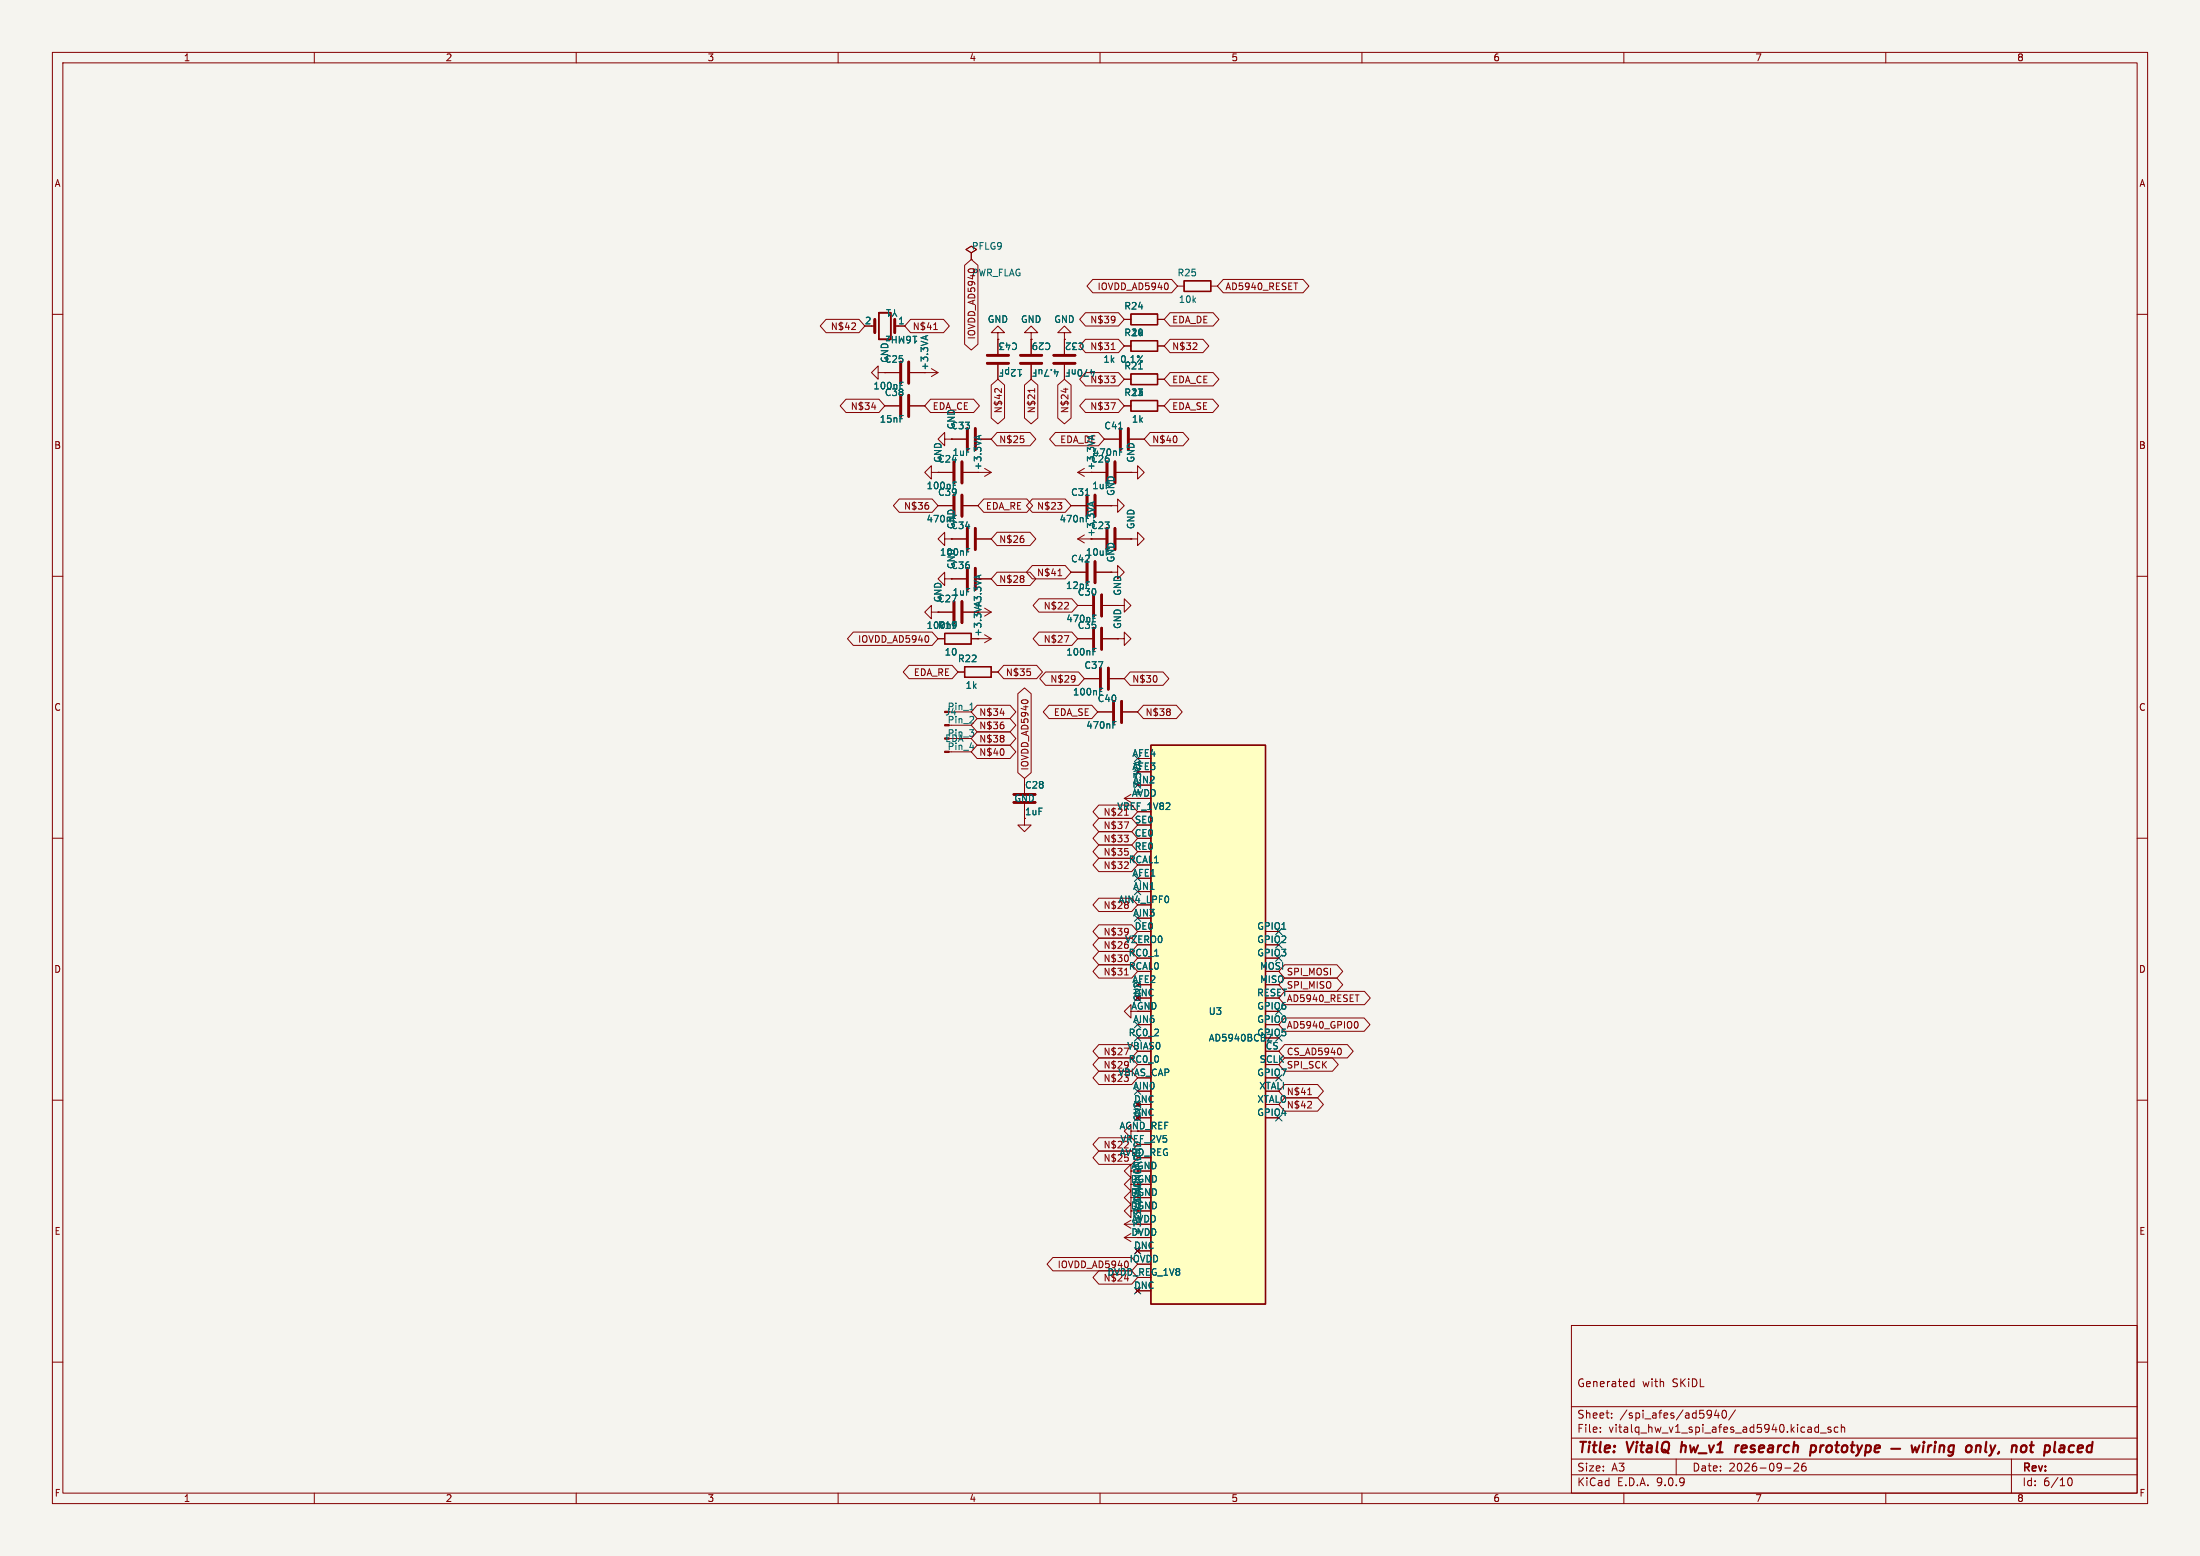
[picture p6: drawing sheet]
<svg xmlns="http://www.w3.org/2000/svg" width="420mm" height="297mm" viewBox="0 0 420 297" stroke-linecap="round" stroke-linejoin="round" font-family="sans-serif">
<path d="M0 0h420v297h-420z" fill="#f5f4ef" stroke="#f5f4ef" stroke-width=".19"/>
<g fill="none" stroke="#840000" stroke-width=".19">
<path d="M10 10h400v277h-400zM12 12h396v273h-396zM60 10v2M110 10v2M160 10v2M210 10v2M260 10v2M310 10v2M360 10v2M185.4 48.3l1-.7-1-.6-1 .6 1 .7v1.2M185.4 49.5h.1M224.8 54.6h1.3"/>
<path d="M231.1 54.6h1.3M10 60h2M166.4 62.2h.6M167.6 71.1v-1.2l-1.2 1.2 1.2 1.3v-1.3h1.3M168.9 71.1h.1M168.9 71.1h2.8M168.9 77.5h2.8M170.8 62.2h1.9M173.7 71.1h5.4M173.7 77.5h2.8M177.8 70.4l1.3 .7M179.1 71.1l-1.3 .8"/>
<path d="M190.5 63.5h1.3l-1.3-1.3-1.3 1.3h1.3v1.3M190.5 64.8h.1M190.5 64.8v2.8M190.5 69.6v2.8M196.8 63.5h1.3l-1.3-1.3-1.2 1.3h1.2v1.3M196.8 64.8h.1M196.8 64.8v2.8M196.8 69.6v2.8M203.2 63.5h1.3l-1.3-1.3-1.3 1.3h1.3v1.3M203.2 64.8h.1M203.2 64.8v2.8M203.2 69.6v2.8"/>
<path d="M214.6 77.5h1.3M214.6 61h1.3M214.6 72.4h1.3M214.6 66h1.3M221 77.5h1.2M221 61h1.2M221 72.4h1.2M221 66h1.2M408 60h2M177.8 90.2v-1.3l-1.3 1.3 1.3 1.2v-1.2h1.3M179.1 90.2h.1M179.1 96.5h2.8"/>
<path d="M179.1 90.2h2.8M180.3 83.8v-1.2l-1.2 1.2 1.2 1.3v-1.3h1.3M181.6 83.8h.1M181.6 83.8h2.8M183.9 96.5h2.8M183.9 90.2h5.3M186.4 83.8h2.8M188 89.4l1.2 .8M189.2 90.2l-1.2 .7M204.5 96.5h2.8M205.7 90.2l1.3 .7M205.7 90.2h5.4"/>
<path d="M207 89.4l-1.3 .8M209.3 96.5h2.8M210.8 83.8h2.8M212.1 96.5h1.3v-1.2l1.2 1.2-1.2 1.3v-1.3M212.1 96.5h.1M213.1 90.2h2.8M215.6 83.8h2.8M215.9 90.2h1.3v-1.3l1.2 1.3-1.2 1.2v-1.2M215.9 90.2h.1M10 110h2M177.8 116.8v-1.2l-1.3 1.2 1.3 1.3v-1.3h1.3M179.1 116.8h.1"/>
<path d="M179.1 116.8h2.8M180.3 110.5v-1.3l-1.2 1.3 1.2 1.3v-1.3h1.3M181.6 110.5h.1M181.6 110.5h2.8M181.6 102.9h2.8M183.9 116.8h5.3M186.4 110.5h2.8M186.4 102.9h2.8M188 116.1l1.2 .7M189.2 116.8l-1.2 .8M205.7 102.9h5.4M205.7 102.9l1.3 .7"/>
<path d="M207 102.1l-1.3 .8M213.1 102.9h2.8M215.9 102.9h1.3v-1.3l1.2 1.3-1.2 1.2v-1.2M215.9 102.9h.1M408 110h2M179.1 121.9h1.2M185.4 121.9h3.8M188 121.2l1.2 .7M189.2 121.9l-1.2 .8M213.4 121.9h1.2v-1.2l1.3 1.2-1.3 1.3v-1.3M213.4 121.9h.1M10 160h2"/>
<path d="M195.6 156.2v1.3h1.2l-1.2 1.3-1.3-1.3h1.3M408 160h2M10 210h2M408 210h2M214.6 233.7l1.3 .7M214.6 233.7h2.6M214.6 236.2l1.3 .8M214.6 236.2h2.6M215.9 223.5v-1.3l-1.3 1.3 1.3 1.3v-1.3h1.3M215.9 228.6v-1.3l-1.3 1.3 1.3 1.3v-1.3h1.3M215.9 226.1v-1.3l-1.3 1.3 1.3 1.2v-1.2h1.3M215.9 231.1v-1.2l-1.3 1.2 1.3 1.3v-1.3h1.3"/>
<path d="M215.9 232.9l-1.3 .8M215.9 235.5l-1.3 .7M300 253h108v32h-108zM10 260h2M300 278.5h108M300 274.5h108M300 268.5h108M305.5 273.2v.2M305.5 272.5v.1M307.7 270.5v.2M307.7 269.8v.1M311.4 264.6h.5"/>
<path d="M311.4 263.8h.5M311.9 263.2v1.5M320 278.5v3M326.4 269.2l.3 .1a1.22 1.22 0 0 1-.3 1.3M326.7 269.8l-.3 .3M327.7 269.1l-.4 1.1h.9M328 269.7v1M328.9 269.3l.2-.1a.8 .8 0 0 1 .5 .7 .8 .8 0 0 1-.5 .8l-.2-.2-.2-.4zM331.3 269.1l-1.3 1.9M342.5 279.4l.6-.1 .2 .1 .1 .3-1 1.1h1M344.7 279.3a.59 .59 0 0 0-.8 .6v.6l.2 .2 .4 .1 .2-.2 .1-.5-.1-.2h-.5l-.3 .2M346.6 273.3h.6"/>
<path d="M346.6 272.5h.6M347.2 271.9v1.5M347.5 273.5h1.2M349.5 272.5l-.3-.1-.3 .2 .1 .2 .5 .2v.3h-.6M350.9 272.5l-.5-.1-.2 .3 .1 .6h.6M351.5 272.5l.2-.1 .4 .1 .1 .9M351.5 271.9v1.5M384 278.5v6.5M408 260h2M60 285v2M110 285v2M160 285v2"/>
<path d="M210 285v2M260 285v2M300 281.5h108M310 285v2M340.7 280.2h1.2M360 285v2M394.7 282.7l.2-.5 .2-.1a.8 .8 0 0 1 .5 .7 .8 .8 0 0 1-.5 .8l-.2-.2-.2-.4"/>
</g>
<g fill="none" stroke="#840000" stroke-width=".4">
<path d="M321.1 275.2l-.2 2M331.4 275.9l-.2 1.3M332 275.9l-.4 .1-.2 .3M345.8 276h.7l.2 .3-.1 .5a.66 .66 0 0 1-1 .3M345.8 275.9l-.3 2M361 276.5h1.8M364.9 275.9l.2 1.3 .5-.9 .3 .9 .6-1.3M367.2 275.9l-.2 1.3M367.3 275.2v.2M368.2 275.9l-.2 1.3M368.7 275.9l-.4 .1-.2 .3M369.4 275.9l-.2 1.3"/>
<path d="M369.5 275.2v.2M370.3 276.1a.49 .49 0 0 1 .9 .1l-.2 1M370.4 275.9l-.2 1.3M373 276a.66 .66 0 0 0-1 .3v.5l.1 .3h.8M373 275.9l-.2 1.6a.6 .6 0 0 1-.9 .3M375.5 276.1a.52 .52 0 0 1 .5-.2 .52 .52 0 0 1 .4 .4l-.1 .5a.55 .55 0 0 1-.5 .4 .55 .55 0 0 1-.5-.4zM377.3 276.1a.49 .49 0 0 1 .8 .1l-.1 1M377.3 275.9l-.2 1.3M379.2 275.2l-.2 1.7 .2 .3M387.5 275.9h.8M387.9 275.2l-.2 1.7v.2l.4 .1M395.1 277.1h.7"/>
<path d="M395.2 276h.8"/>
</g>
<g fill="none" stroke="#840000" stroke-width=".51">
<path d="M167 61v2.5M170.8 61v2.5M172 69.1v4.1M172 75.4v4.1M173.5 69.1v4.1M173.5 75.4v4.1M188.5 69.3h4M188.5 67.8h4M194.8 69.3h4.1M194.8 67.8h4.1M201.2 69.3h4M201.2 67.8h4"/>
<path d="M182.1 88.1v4.1M182.1 94.5v4.1M183.6 88.1v4.1M183.6 94.5v4.1M184.7 81.8v4.1M186.2 81.8v4.1M207.5 94.5v4.1M209 94.5v4.1M211.3 88.1v4.1M212.9 88.1v4.1M213.9 81.8v4.1M215.4 81.8v4.1"/>
<path d="M182.1 114.8v4.1M183.6 114.8v4.1M184.7 100.8v4.1M184.7 108.5v4M186.2 100.8v4.1M186.2 108.5v4M211.3 100.8v4.1M212.9 100.8v4.1"/>
</g>
<g fill="none" stroke="#006464" stroke-width=".19">
<path d="M171.8 73.6h.4M171.8 73h.6M176.7 64.2v.6M177.1 64l-1.3 .5M197.1 71.8h.6M203.5 71.8h.6M203.7 71.2h.4M217.4 70.4h.7M182 92.6h.4M182 92h.6M186.9 83.2v.6M187.3 83.1l-1.3 .4"/>
<path d="M207.2 94.6h.7M208.5 95.9v.6M208.9 95.8l-1.3 .4M213.6 81.9h.7M213.7 86.3h.5M213.7 85.7h.6M184.5 105.3h.4M184.5 104.7h.6M186.9 109.9v.6M187.3 109.8l-1.3 .4"/>
</g>
<path d="M167.8 59.7h2.3v5.1h-2.3z" fill="none" stroke="#840000" stroke-width=".3"/>
<path d="M215.9 59.9h5.1v2.1h-5.1zM226.1 53.6h5v2h-5zM215.9 71.4h5.1v2h-5.1zM215.9 65h5.1v2.1h-5.1zM215.9 76.5h5.1v2h-5.1zM180.3 120.9h5.1v2h-5.1z" fill="none" stroke="#840000" stroke-width=".25"/>
<path d="M219.7 142.2h21.9v106.7h-21.9z" fill="#ffffc2"/>
<path d="M184.1 127.3h5.1v2h-5.1zM219.7 142.2h21.9v106.7h-21.9z" fill="none" stroke="#840000" stroke-width=".25"/>
<g fill="none" stroke="#006464" stroke-width=".19">
<path d="M171.8 73.6h.4M171.8 73h.6M176.7 64.2v.6M177.1 64l-1.3 .5M197.1 71.8h.6M203.5 71.8h.6M203.7 71.2h.4M217.4 70.4h.7M182 92.6h.4M182 92h.6M186.9 83.2v.6M187.3 83.1l-1.3 .4"/>
<path d="M207.2 94.6h.7M208.5 95.9v.6M208.9 95.8l-1.3 .4M213.6 81.9h.7M213.7 86.3h.5M213.7 85.7h.6M184.5 105.3h.4M184.5 104.7h.6M186.9 109.9v.6M187.3 109.8l-1.3 .4M208.7 118h.4M208.7 117.4h.6"/>
<path d="M185.1 138h.8M185.1 135.5h.8M185.8 136.9v.4M208.7 124.4h.4M208.7 123.8h.6M209.9 132h.4M209.9 131.4h.6M212.5 138.3h.4M212.5 137.7h.6M185.1 142.7h.8M220.4 182.5h.8M242.8 197.4l-.9 1.3"/>
</g>
<g fill="none" stroke="#840000" stroke-width=".19">
<path d="M184.1 50.6l1.3-1.1 1.3 1.1v15.1l-1.3 1.1-1.3-1.1zM185.1 51.4h-.2M207.2 59.7h6.3l1.1 1.3-1.1 1.2h-6.3l-1.1-1.2zM208.6 53.3h15.1l1.1 1.3-1.1 1.3h-15.1l-1.1-1.3zM222.9 54.1l.1 .4-.1 .7M223.4 59.7h8.2l1.1 1.3-1.1 1.2h-8.2l-1.2-1.2zM233.5 53.3h15.3l1.1 1.3-1.1 1.3h-15.3l-1.1-1.3zM247 54h.7M157.7 61h6.3l1.1 1.2-1.1 1.3h-6.3l-1.1-1.3zM161.5 76.2h6.3l1.1 1.3-1.1 1.2h-6.3l-1.1-1.2zM162.5 62.9h.8M163.3 61.8v.4"/>
<path d="M166.4 77.7h.8M168.9 71.1h.1M168.9 77.5h2.8M168.9 71.1h2.8M171.4 62.2h1.3M173.7 77.5h2.8M173.7 71.1h2.8M173.8 61h6.3l1.1 1.2-1.1 1.3h-6.3l-1.1-1.3zM177.6 76.2h8.3l1.1 1.3-1.1 1.2h-8.3l-1.1-1.2zM178.2 62.9h.8M189.2 73.5l1.3-1.1 1.3 1.1v6.3l-1.3 1.1-1.3-1.1zM190 74.2h.4"/>
<path d="M190.5 64.8h.1M190.5 64.8v2.8M190.5 69.6v2.8M191.2 74.2v.7M195.6 73.5l1.2-1.1 1.3 1.1v6.3l-1.3 1.1-1.2-1.1zM196.8 64.8h.1M196.8 64.8v2.8M196.8 69.6v2.8M197.5 74.2v.7M201.9 73.5l1.3-1.1 1.3 1.1v6.3l-1.3 1.1-1.3-1.1zM203.2 64.8h.1M203.2 64.8v2.8"/>
<path d="M203.2 69.6v2.8M203.4 74.1v.8M207.2 76.2h6.3l1.1 1.3-1.1 1.2h-6.3l-1.1-1.2zM207.2 64.8h6.3l1.1 1.2-1.1 1.3h-6.3l-1.1-1.3zM207.2 71.1h6.3l1.1 1.3-1.1 1.3h-6.3l-1.1-1.3zM212.1 76.9h.8l-.5 1.2M212.1 71.8h.8l-.5 .5M212.1 66.7h.8M212.8 60.5v.8M212.8 72.4v.5M212.9 60.9l-.1 .1M214.6 77.5h1.3"/>
<path d="M214.6 66h1.3M214.6 72.4h1.3M214.6 61h1.3M221 77.5h1.2M221 66h1.2M221 72.4h1.2M221 61h1.2M223.4 76.2h8.1l1.1 1.3-1.1 1.2h-8.1l-1.2-1.2zM223.4 71.1h8.2l1.1 1.3-1.1 1.3h-8.2l-1.2-1.3zM223.4 64.8h6.3l1.1 1.2-1.1 1.3h-6.3l-1.2-1.3zM227.7 66.7h.8M228.4 65.6v.4"/>
<path d="M171.7 95.2h6.3l1.1 1.3-1.1 1.3h-6.3l-1.1-1.3zM177.2 96.5v.6M179.1 90.2h.1M179.1 90.2h2.8M179.1 96.5h2.8M181.6 83.8h.1M181.6 83.8h2.8M183.9 90.2h2.8M183.9 96.5h2.8M186.4 83.8h2.8M187.8 95.2h8.2l1.1 1.3-1.1 1.3h-8.2l-1.1-1.3zM190.3 82.5h6.3l1.1 1.3-1.1 1.3h-6.3l-1.1-1.3z"/>
<path d="M195.4 83.8v.6M197.1 95.2h6.3l1.1 1.3-1.1 1.3h-6.3l-1.1-1.3zM201.5 82.5h8.2l1.1 1.3-1.1 1.3h-8.2l-1.1-1.3zM201.9 95.9h.8l-.4 .5M202.6 96.5v.6M204.5 96.5h2.8M208.3 90.2h2.8M209.3 96.5h2.8M210.8 83.8h2.8M212.1 96.5h.1M213.1 90.2h2.8M215.6 83.8h2.8"/>
<path d="M215.9 90.2h.1M219.6 82.5h6.2l1.2 1.3-1.2 1.3h-6.2l-1.2-1.3zM224.6 83.5v.7M179.1 116.8h.1M179.1 116.8h2.8M180.3 102.9v-1.3l-1.2 1.3 1.2 1.2v-1.2h1.3M181.6 102.9h.1M181.6 110.5h.1M181.6 102.9h2.8M181.6 110.5h2.8M183.9 116.8h2.8M186.4 102.9h2.8"/>
<path d="M186.4 110.5h2.8M190.3 109.2h6.3l1.1 1.3-1.1 1.3h-6.3l-1.1-1.3zM190.3 101.6h6.3l1.1 1.3-1.1 1.2h-6.3l-1.1-1.2zM195.4 102.9v.5M195.4 110v.3M195.4 110.6v.4M197.1 107.9h6.3l1.1 1.3-1.1 1.3h-6.3l-1.1-1.3zM198.3 114.3h6.3l1.1 1.3-1.1 1.2h-6.3l-1.1-1.2zM202 109.9h.7M203.2 116.2h.8M203.9 115.1v.4M204.5 109.2h2.8"/>
<path d="M205.7 115.6h2.8M208.3 102.9h2.8M209.3 109.2h2.8M210.6 115.6h2.8M212.1 109.2h1.3v-1.2l1.2 1.2-1.2 1.3v-1.3M212.1 109.2h.1M213.1 102.9h2.8M213.4 115.6h1.2v-1.3l1.3 1.3-1.3 1.2v-1.2M213.4 115.6h.1M215.9 102.9h.1M162.9 120.6h15.1l1.1 1.3-1.1 1.3h-15.1l-1.1-1.3zM173.5 127h8.3l1.1 1.3-1.1 1.2h-8.3l-1.1-1.2z"/>
<path d="M177.2 121.4l.1 .4-.1 .7M179.1 121.9h1.2M181.6 135.9h3.8M181.6 138.4h3.8M182.9 128.3h1.2M185.4 121.9h1.3M186.5 134.6h6.3l1.1 1.3-1.1 1.3h-6.3l-1.1-1.3zM186.5 137.2h6.3l1.1 1.2-1.1 1.3h-6.3l-1.1-1.3zM186.5 139.7h6.3l1.1 1.3-1.1 1.2h-6.3l-1.1-1.2zM189.2 128.3h1.3M190.9 136.1h.8M191.6 138.4v.6"/>
<path d="M191.6 127h6.3l1.1 1.3-1.1 1.2h-6.3l-1.1-1.2zM194.3 132.4l1.3-1.1 1.3 1.1v15.1l-1.3 1.1-1.3-1.1zM195.2 133.6h.8M196.7 128.3v.5M198.3 120.6h6.3l1.1 1.3-1.1 1.3h-6.3l-1.1-1.3zM199.6 128.3h6.3l1.1 1.2-1.1 1.3h-6.3l-1.1-1.3zM200.3 134.6h8.1l1.1 1.3-1.1 1.3h-8.1l-1.1-1.3zM203.2 121.3h.8l-.5 1.3M205.2 129.1v.8M205.2 129.5v.1M205.7 121.9h2.8M207 129.5h2.8"/>
<path d="M209.5 135.9h2.8M210.6 121.9h2.8M211.8 129.5h2.8M213.4 121.9h.1M214.4 135.9h2.8M215.7 128.3h6.3l1.1 1.2-1.1 1.3h-6.3l-1.1-1.3zM218.3 134.6h6.3l1.1 1.3-1.1 1.3h-6.3l-1.1-1.3zM220.8 129.2v.8M223.4 135.4v.3M223.4 136v.4M181.6 141h3.8M181.6 143.5h3.8"/>
<path d="M186.5 142.2h6.3l1.1 1.3-1.1 1.3h-6.3l-1.1-1.3zM191.6 140.5v.3M191.6 141v.5M191.6 143.2v.7M195.6 148.6v2.8M195.6 153.4v2.8M209.8 153.7h6.3l1.1 1.2-1.1 1.3h-6.3l-1.1-1.3zM209.8 156.2h6.3l1.1 1.3-1.1 1.3h-6.3l-1.1-1.3zM209.8 158.7h6.3l1.1 1.3-1.1 1.3h-6.3l-1.1-1.3zM214.6 156.9h.9l-.6 1.3M214.6 159.4h.8l-.4 .5M214.6 152.4l1.3 .8"/>
<path d="M214.6 152.4h2.6M214.7 155.6h.7M215.9 151.6l-1.3 .8M209.8 161.3h6.3l1.1 1.3-1.1 1.2h-6.3l-1.1-1.2zM209.8 163.8h6.3l1.1 1.3-1.1 1.3h-6.3l-1.1-1.3zM209.8 179.1h6.3l1.1 1.2-1.1 1.3h-6.3l-1.1-1.3zM209.8 176.5h6.3l1.1 1.3-1.1 1.3h-6.3l-1.1-1.3zM209.8 171.4h6.3l1.1 1.3-1.1 1.3h-6.3l-1.1-1.3zM214.6 165.8h.8M215.3 160v.6M215.3 162.6l.1 .4M215.3 177.3v.9"/>
<path d="M215.4 177.7l-.1 .2M209.8 184.1h6.3l1.1 1.3-1.1 1.3h-6.3l-1.1-1.3zM209.8 181.6h6.3l1.1 1.3-1.1 1.3h-6.3l-1.1-1.3zM209.8 199.4h6.3l1.1 1.3-1.1 1.2h-6.3l-1.1-1.2zM214.7 186.1h.7M215.4 180.5v.3M215.9 193v-1.2l-1.3 1.2 1.3 1.3v-1.3h1.3M245.2 194.3h15.2l1.1 1.3-1.1 1.3h-15.2l-1.1-1.3zM245.2 189.2h15.3l1.1 1.3-1.1 1.3h-15.3l-1.1-1.3zM245.2 186.7h10l1.1 1.3-1.1 1.2h-10l-1.1-1.2zM245.2 184.1h10l1.1 1.3-1.1 1.3h-10l-1.1-1.3zM245.2 199.4h12l1.1 1.3-1.1 1.2h-12l-1.1-1.2z"/>
<path d="M258.7 189.9h.7M258.8 195a.68 .68 0 0 1 .5 .6 .68 .68 0 0 1-.5 .7M209.8 219.7h6.3l1.1 1.3-1.1 1.3h-6.3l-1.1-1.3zM209.8 217.2h6.3l1.1 1.2-1.1 1.3h-6.3l-1.1-1.3zM209.8 204.5h6.3l1.1 1.2-1.1 1.3h-6.3l-1.1-1.3zM209.8 201.9h6.3l1.1 1.3-1.1 1.3h-6.3l-1.1-1.3zM215.5 200.1l-.6 1.2M215.9 215.9v-1.3l-1.3 1.3 1.3 1.3v-1.3h1.3M245.2 209.5h6.3l1.1 1.3-1.1 1.3h-6.3l-1.1-1.3zM245.2 207h6.3l1.1 1.3-1.1 1.3h-6.3l-1.1-1.3zM245.2 201.9h9.2l1.1 1.3-1.1 1.3h-9.2l-1.1-1.3zM249.6 211.5h.8"/>
<path d="M249.7 209h.7M250.3 210.3v.5M255.9 200.2l.2 .3-.2 .7M201 240h15.1l1.1 1.3-1.1 1.3h-15.1l-1.1-1.3zM209.8 242.6h6.3l1.1 1.2-1.1 1.3h-6.3l-1.1-1.3zM215.4 241.5l-.1 .2"/>
</g>
<path d="M207.5 107.2v4.1M208.8 113.5v4.1M208.8 119.9v4.1M209 107.2v4.1M210.3 113.5v4.1M210.3 119.9v4.1M210.1 127.5v4.1M211.6 127.5v4.1M212.6 133.9v4M214.1 133.9v4M193.5 151.6h4.1M193.5 153.2h4.1" fill="none" stroke="#840000" stroke-width=".51"/>
<g fill="#840000" stroke="#840000" stroke-width=".19">
<path d="M180.3 138.3h.9v.3h-.9z"/>
<path d="M180.3 143.4h.9v.2h-.9z"/>
</g>
<g fill="none" stroke="#000084" stroke-width=".19">
<path d="M216.6 144.2l1.2 1.2M217.8 144.2l-1.2 1.2M216.6 167l1.2 1.2M216.6 169.6l1.2 1.2M216.6 174.7l1.2 1.2M217.8 167l-1.2 1.2M217.8 169.6l-1.2 1.2M217.8 174.7l-1.2 1.2M243.5 177.2l1.2 1.2M243.5 179.7l1.2 1.2M244.7 177.2l-1.2 1.2M244.7 179.7l-1.2 1.2"/>
<path d="M216.6 197.5l1.2 1.2M216.6 195l1.2 1.2M217.8 197.5l-1.2 1.2M217.8 195l-1.2 1.2M243.5 197.5l1.2 1.2M243.5 182.3l1.2 1.2M243.5 192.4l1.2 1.2M244.7 197.5l-1.2 1.2M244.7 182.3l-1.2 1.2M244.7 192.4l-1.2 1.2M216.6 207.7l1.2 1.2M217.8 207.7l-1.2 1.2"/>
<path d="M243.5 205.1l1.2 1.2M243.5 212.8l1.2 1.2M244.7 205.1l-1.2 1.2M244.7 212.8l-1.2 1.2M216.6 238.2l1.2 1.2M217.8 238.2l-1.2 1.2M216.6 245.8l1.2 1.2M217.8 245.8l-1.2 1.2"/>
</g>
<g font-size="2.8" fill="#840000">
<text x="301" y="277.9">Title:</text>
<text x="310.6" y="277.9">VitalQ</text>
<text x="321.7" y="277.9">hw_v1</text>
<text x="332.9" y="277.9">research</text>
<text x="348.1" y="277.9">prototype</text>
<text x="380.2" y="277.9">only,</text>
<text x="389.7" y="277.9">not</text>
<text x="396.8" y="277.9">placed</text>
</g>
<g font-size="2.1" fill="#840000">
<text x="301" y="265">Generated</text>
<text x="313.5" y="265">with</text>
<text x="319.3" y="265">SKiDL</text>
<text x="301" y="273.7">File:</text>
<text x="301" y="271">Sheet:</text>
<text x="307.1" y="273.7">vitalq_hw_v1_spi_afes_ad5940.kicad_sch</text>
<text x="309.2" y="271">/spi_afes/ad5940/</text>
<text x="301" y="281.1">Size:</text>
<text x="307.6" y="281.1">A3</text>
<text x="323" y="281.1">Date:</text>
<text x="330" y="281.1">2026-09-26</text>
<text x="386" y="281.3">Rev:</text>
<text x="301" y="283.9">KiCad</text>
<text x="308.7" y="283.9">E.D.A.</text>
<text x="316.3" y="283.9">9.0.9</text>
<text x="386" y="283.9">Id:</text>
<text x="390.1" y="283.9">6/10</text>
</g>
<g font-size="1.8" fill="#840000">
<text x="35" y="11.9">1</text>
<text x="85" y="11.9">2</text>
<text x="135" y="11.9">3</text>
<text x="185" y="11.9">4</text>
<text x="235" y="11.9">5</text>
<text x="285" y="11.9">6</text>
<text x="335" y="11.9">7</text>
<text x="385" y="11.9">8</text>
<text x="10.3" y="35.9">A</text>
<text x="408.3" y="35.9">A</text>
<text x="185.4" y="52.9">PWR_FLAG</text>
<text x="209.4" y="55.6">IOVDD_AD5940</text>
<text x="233.8" y="55.6">AD5940_RESET</text>
<text x="158.5" y="63.2">N$42</text>
<text x="174.1" y="63.2">N$41</text>
<text x="186.4" y="64.9" transform="rotate(-90 186.4 64.9)">IOVDD_AD5940</text>
<text x="208" y="61.9">N$39</text>
<text x="223.7" y="61.9">EDA_DE</text>
<text x="177.4" y="70.8" transform="rotate(-90 177.4 70.8)">+3.3VA</text>
<text x="208" y="67">N$31</text>
<text x="223.7" y="67">N$32</text>
<text x="208" y="73.3">N$33</text>
<text x="223.7" y="73.3">EDA_CE</text>
<text x="162.3" y="78.4">N$34</text>
<text x="178" y="78.4">EDA_CE</text>
<text x="191.5" y="79" transform="rotate(-90 191.5 79)">N$42</text>
<text x="197.8" y="79" transform="rotate(-90 197.8 79)">N$21</text>
<text x="204.2" y="79" transform="rotate(-90 204.2 79)">N$24</text>
<text x="208" y="78.4">N$37</text>
<text x="223.7" y="78.4">EDA_SE</text>
<text x="10.3" y="85.9">B</text>
<text x="187.6" y="89.8" transform="rotate(-90 187.6 89.8)">+3.3VA</text>
<text x="190.7" y="84.8">N$25</text>
<text x="209.1" y="89.8" transform="rotate(-90 209.1 89.8)">+3.3VA</text>
<text x="219.9" y="84.8">N$40</text>
<text x="408.2" y="85.9">B</text>
<text x="172.5" y="97.5">N$36</text>
<text x="188.1" y="97.5">EDA_RE</text>
<text x="197.9" y="97.5">N$23</text>
<text x="190.7" y="103.8">N$26</text>
<text x="209.1" y="102.5" transform="rotate(-90 209.1 102.5)">+3.3VA</text>
<text x="190.7" y="111.4">N$28</text>
<text x="197.9" y="110.2">N$41</text>
<text x="199.1" y="116.5">N$22</text>
<text x="163.7" y="122.9">IOVDD_AD5940</text>
<text x="187.6" y="121.6" transform="rotate(-90 187.6 121.6)">+3.3VA+3.3VA</text>
<text x="199.1" y="122.9">N$27</text>
<text x="174.4" y="129.2">EDA_RE</text>
<text x="191.9" y="129.2">N$35</text>
<text x="200.4" y="130.5">N$29</text>
<text x="216.1" y="130.5">N$30</text>
<text x="10.3" y="135.9">C</text>
<text x="186.8" y="136.8">N$34</text>
<text x="201.1" y="136.8">EDA_SE</text>
<text x="218.6" y="136.8">N$38</text>
<text x="408.2" y="135.9">C</text>
<text x="186.8" y="139.4">N$36</text>
<text x="186.8" y="141.9">N$38</text>
<text x="186.8" y="144.5">N$40</text>
<text x="196.5" y="147.2" transform="rotate(-90 196.5 147.2)">IOVDD_AD5940</text>
<text x="195.6" y="155.8">1uF</text>
<text x="210.6" y="155.9">N$21</text>
<text x="216" y="152.1">AVDD</text>
<text x="210.6" y="158.4">N$37</text>
<text x="210.6" y="161">N$33</text>
<text x="210.6" y="163.5">N$35</text>
<text x="210.6" y="166.1">N$32</text>
<text x="210.6" y="178.8">N$39</text>
<text x="10.3" y="185.9">D</text>
<text x="210.6" y="183.8">N$30</text>
<text x="210.6" y="181.3">N$26</text>
<text x="408.2" y="185.9">D</text>
<text x="210.6" y="186.4">N$31</text>
<text x="245.6" y="191.5">AD5940_RESET</text>
<text x="245.6" y="188.9">SPI_MISO</text>
<text x="245.6" y="186.4">SPI_MOSI</text>
<text x="245.6" y="196.5">AD5940_GPIO0</text>
<text x="210.6" y="201.6">N$27</text>
<text x="245.6" y="201.6">CS_AD5940</text>
<text x="210.6" y="206.7">N$23</text>
<text x="245.6" y="204.2">SPI_SCK</text>
<text x="210.6" y="221.9">N$25</text>
<text x="215.8" y="228.3">DGND</text>
<text x="216" y="233.4">AVDD</text>
<text x="10.3" y="235.9">E</text>
<text x="215.9" y="236">DVDD</text>
<text x="408.3" y="235.9">E</text>
<text x="10.3" y="285.9">F</text>
<text x="35" y="286.9">1</text>
<text x="85" y="286.9">2</text>
<text x="135" y="286.9">3</text>
<text x="185" y="286.9">4</text>
<text x="235" y="286.9">5</text>
<text x="285" y="286.9">6</text>
<text x="335" y="286.9">7</text>
<text x="385" y="286.9">8</text>
<text x="408.3" y="285.9">F</text>
</g>
<g font-size="1.8" fill="#006464">
<text x="185.4" y="47.9">PFLG9</text>
<text x="224.7" y="52.9">R25</text>
<text x="171.4" y="58.8" transform="rotate(-180 171.4 58.8)">Y1</text>
<text x="214.5" y="59.3">R24</text>
<text x="224.9" y="58">10k</text>
<text x="165" y="62">2</text>
<text x="171.4" y="62">1</text>
<text x="175.4" y="63.9" transform="rotate(-180 175.4 63.9)">16MHz</text>
<text x="188.5" y="61.8">GND</text>
<text x="194.4" y="65.2" transform="rotate(-180 194.4 65.2)">C43</text>
<text x="194.8" y="61.8">GND</text>
<text x="200.8" y="65.2" transform="rotate(-180 200.8 65.2)">C29</text>
<text x="201.2" y="61.8">GND</text>
<text x="207.1" y="65.2" transform="rotate(-180 207.1 65.2)">C32</text>
<text x="214.5" y="64.4">R20</text>
<text x="216" y="64.4">1k</text>
<text x="168.8" y="69.4">C25</text>
<text x="169.8" y="69.3" transform="rotate(-90 169.8 69.3)">GND</text>
<text x="195.4" y="70.3" transform="rotate(-180 195.4 70.3)">12pF</text>
<text x="202.3" y="70.3" transform="rotate(-180 202.3 70.3)">4.7uF</text>
<text x="209.3" y="70.3" transform="rotate(-180 209.3 70.3)">470nF</text>
<text x="210.5" y="69.4">1k</text>
<text x="214" y="69.4">0.1%</text>
<text x="214.5" y="70.7">R21</text>
<text x="166.6" y="74.5">100nF</text>
<text x="168.8" y="75.8">C38</text>
<text x="214.5" y="75.8">R23</text>
<text x="216" y="75.8">1k</text>
<text x="167.9" y="80.9">15nF</text>
<text x="181.5" y="82.1">C33</text>
<text x="182.5" y="82" transform="rotate(-90 182.5 82)">GND</text>
<text x="210.7" y="82.1">C41</text>
<text x="216" y="80.9">1k</text>
<text x="179" y="88.5">C24</text>
<text x="179.9" y="88.4" transform="rotate(-90 179.9 88.4)">GND</text>
<text x="181.8" y="87.2">1uF</text>
<text x="202.3" y="84.8">EDA_DE</text>
<text x="208.2" y="88.5">C26</text>
<text x="208.6" y="87.2">470nF</text>
<text x="216.8" y="88.4" transform="rotate(-90 216.8 88.4)">GND</text>
<text x="176.8" y="93.6">100nF</text>
<text x="179" y="94.8">C39</text>
<text x="204.4" y="94.8">C31</text>
<text x="208.4" y="93.6">1uF</text>
<text x="213" y="94.7" transform="rotate(-90 213 94.7)">GND</text>
<text x="176.8" y="99.9">470nF</text>
<text x="181.5" y="101.2">C34</text>
<text x="182.5" y="101.1" transform="rotate(-90 182.5 101.1)">GND</text>
<text x="202.2" y="99.9">470nF</text>
<text x="208.2" y="101.2">C23</text>
<text x="216.8" y="101.1" transform="rotate(-90 216.8 101.1)">GND</text>
<text x="179.3" y="106.3">100nF</text>
<text x="204.4" y="107.5">C42</text>
<text x="207.2" y="106.3">10uF</text>
<text x="213" y="107.4" transform="rotate(-90 213 107.4)">GND</text>
<text x="181.5" y="108.8">C36</text>
<text x="181.8" y="113.9">1uF</text>
<text x="182.5" y="108.7" transform="rotate(-90 182.5 108.7)">GND</text>
<text x="203.4" y="112.6">12pF</text>
<text x="205.6" y="113.9">C30</text>
<text x="214.2" y="113.8" transform="rotate(-90 214.2 113.8)">GND</text>
<text x="179" y="115.2">C27</text>
<text x="179.9" y="115.1" transform="rotate(-90 179.9 115.1)">GND</text>
<text x="203.5" y="119">470nF</text>
<text x="176.8" y="120.2">100nF</text>
<text x="179" y="120.2">R19</text>
<text x="180.2" y="125.3">10</text>
<text x="203.5" y="125.3">100nF</text>
<text x="205.6" y="120.2">C35</text>
<text x="214.2" y="120.1" transform="rotate(-90 214.2 120.1)">GND</text>
<text x="182.8" y="126.6">R22</text>
<text x="184.2" y="131.7">1k</text>
<text x="206.9" y="127.9">C37</text>
<text x="180.3" y="136.8">J4</text>
<text x="180.8" y="135.6">Pin_1</text>
<text x="204.7" y="132.9">100nF</text>
<text x="209.5" y="134.2">C40</text>
<text x="180.3" y="141.8">EDA</text>
<text x="180.8" y="138.2">Pin_2</text>
<text x="180.8" y="140.7">Pin_3</text>
<text x="180.8" y="143.3">Pin_4</text>
<text x="207.3" y="139.3">470nF</text>
<text x="216.1" y="144.5">AFE4</text>
<text x="216.1" y="147.1">AFE3</text>
<text x="216.2" y="149.6">AIN2</text>
<text x="193.5" y="153.3">GND</text>
<text x="195.6" y="150.7">C28</text>
<text x="213.2" y="154.7">VREF_1V82</text>
<text x="218" y="152.1" transform="rotate(-90 218 152.1)">+3.3VA</text>
<text x="216.5" y="159.8">CE0</text>
<text x="216.6" y="157.2">SE0</text>
<text x="215.4" y="164.8">RCAL1</text>
<text x="216.1" y="167.4">AFE1</text>
<text x="216.5" y="162.3">RE0</text>
<text x="210.6" y="173.7">N$28</text>
<text x="213.4" y="172.5">AIN4_LPF0</text>
<text x="216.2" y="169.9">AIN1</text>
<text x="216.2" y="175">AIN3</text>
<text x="216.5" y="177.5">DE0</text>
<text x="239.9" y="177.5">GPIO1</text>
<text x="214.7" y="180.1">VZERO0</text>
<text x="215.4" y="182.6">RC0_1</text>
<text x="215.4" y="185.2">RCAL0</text>
<text x="239.9" y="180.1">GPIO2</text>
<text x="239.9" y="182.6">GPIO3</text>
<text x="240.5" y="185.2">MOSI</text>
<text x="216.1" y="187.7">AFE2</text>
<text x="216.4" y="190.2">DNC</text>
<text x="218" y="191.3" transform="rotate(-90 218 191.3)">GND</text>
<text x="239.9" y="190.2">RESET</text>
<text x="240.5" y="187.7">MISO</text>
<text x="215.4" y="197.9">RC0_2</text>
<text x="215.9" y="192.8">AGND</text>
<text x="216.2" y="195.3">AIN6</text>
<text x="230.7" y="193.9">U3</text>
<text x="239.9" y="192.8">GPIO6</text>
<text x="239.9" y="195.3">GPIO0</text>
<text x="239.9" y="197.9">GPIO5</text>
<text x="215.1" y="200.4">VBIAS0</text>
<text x="215.4" y="202.9">RC0_0</text>
<text x="230.7" y="199">AD5940BCBZ</text>
<text x="240.4" y="202.9">SCLK</text>
<text x="241.5" y="200.4">CS</text>
<text x="210.6" y="204.2">N$29</text>
<text x="213.4" y="205.5">VBIAS_CAP</text>
<text x="216.2" y="208">AIN0</text>
<text x="239.9" y="205.5">GPIO7</text>
<text x="240.3" y="208">XTALI</text>
<text x="245.6" y="209.2">N$41</text>
<text x="213.6" y="215.6">AGND_REF</text>
<text x="216.4" y="210.6">DNC</text>
<text x="216.4" y="213.1">DNC</text>
<text x="218" y="214.1" transform="rotate(-90 218 214.1)">GND</text>
<text x="239.9" y="213.1">GPIO4</text>
<text x="239.9" y="210.6">XTALO</text>
<text x="245.6" y="211.8">N$42</text>
<text x="210.6" y="219.4">N$22</text>
<text x="213.7" y="220.7">AVDD_REG</text>
<text x="213.8" y="218.2">VREF_2V5</text>
<text x="215.8" y="225.8">DGND</text>
<text x="215.9" y="223.3">AGND</text>
<text x="215.8" y="230.9">DGND</text>
<text x="218" y="233.4" transform="rotate(-90 218 233.4)">+3.3VA GND GND</text>
<text x="216.4" y="238.5">DNC</text>
<text x="201.8" y="242.3">IOVDD_AD5940</text>
<text x="210.6" y="244.8">N$24</text>
<text x="211.3" y="243.6">DVDD_REG_1V8</text>
<text x="215.6" y="241">IOVDD</text>
<text x="216.4" y="246.1">DNC</text>
</g>
</svg>
